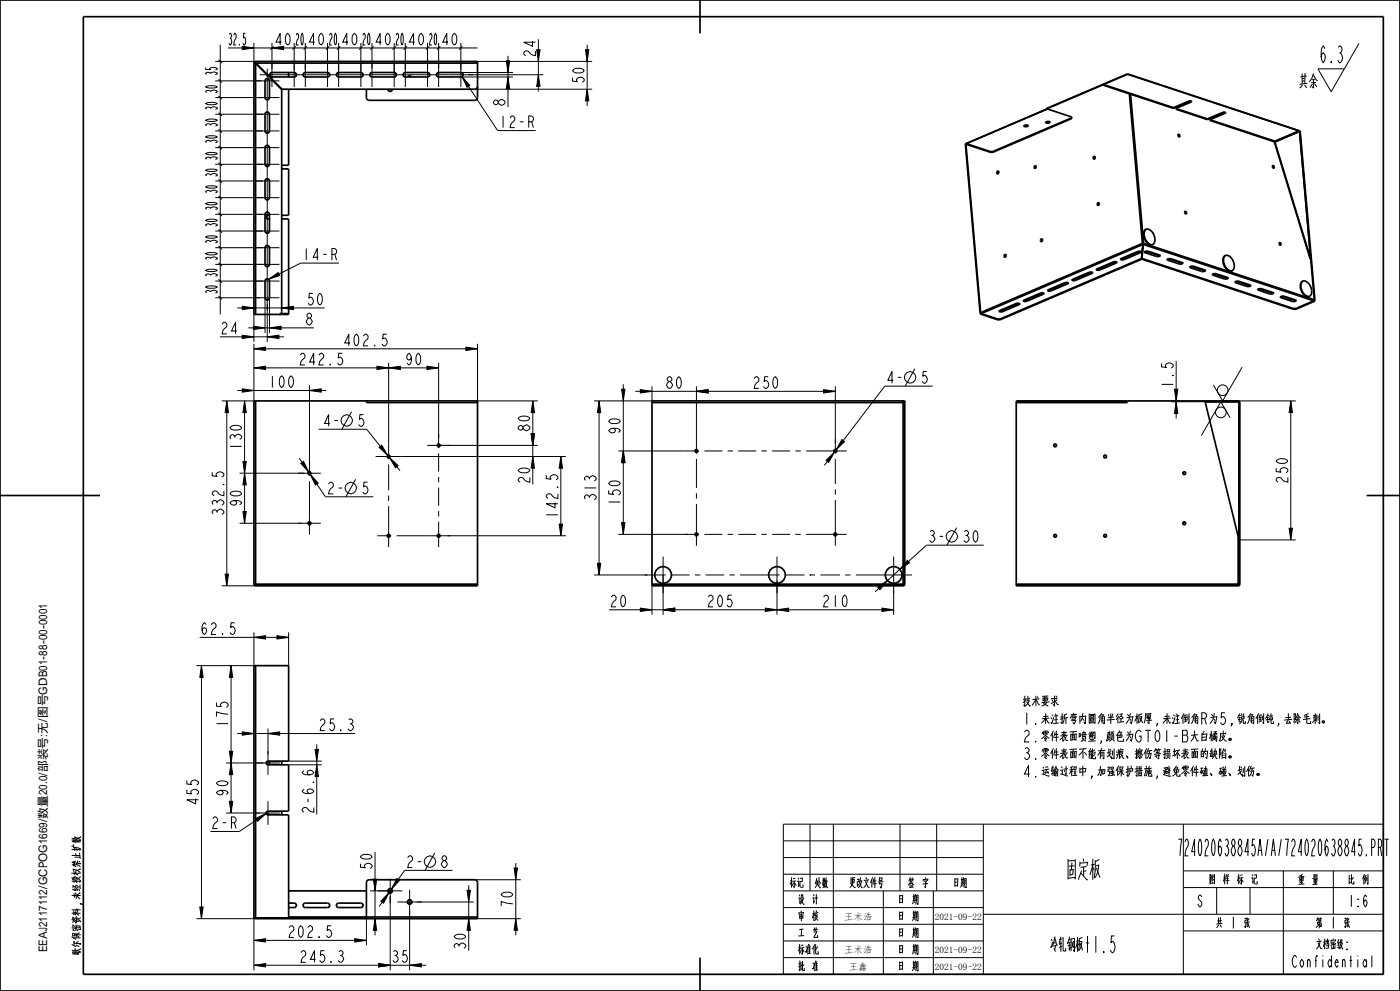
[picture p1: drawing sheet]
<svg xmlns="http://www.w3.org/2000/svg" width="420mm" height="297mm" viewBox="0 0 420 297" stroke-linecap="round" stroke-linejoin="round" font-family="sans-serif">
<g fill="none" stroke="#000" stroke-width=".3">
<path d="M64.6 18.4h12.1M65.6 17.9l1 1M66.1 13.4v80.8M68.4 14.4h74.9M72.7 13.9l3.5 .5-3.5 .5zM76.2 12.9v6M81.6 12.9v7.7M88.3 12.9v8.2M91.6 12.9v8M98.3 12.9v8.1M101.6 12.9v8.2M108.3 12.9v8.5"/>
<path d="M111.6 12.9v7.6M118.3 12.9v8.7M121.6 12.9v7.9M128.3 12.9v7.6M131.6 12.9v7.6M138.3 12.9v8M138.8 13.9l-1 1M143.3 18.4h34.3M151.9 18.2h1l-.5 3.5zM152.4 16.7v15.4M161.5 11.8v15.6M175.6 14.9h1l-.5 3.5z"/>
<path d="M176.1 13.4v18.3M407.7 13l-8.4 14.5M64.6 39.2h14.2M64.6 34.2h14.4M64.6 29.2h14.3M64.6 24.2h13.8M65.6 38.7l1 1M65.6 33.7l1 1M65.6 28.7l1 1M65.6 23.7l1 1M138.3 23.1h15.6M138.3 21.7h15.6"/>
<path d="M138.6 23l2.4 2.6-.9 .6zM138.6 23l10.7 16.1h11.4M140.5 22.4h22.5M142.4 26.7h35.2M152.4 23.1l.5 3.5h-1zM161.5 22.4l.5 3.5h-1zM176.1 26.7l.5 3.5h-1zM64.6 59.2h14.3M64.6 54.2h14.3M64.6 49.2h14.4M64.6 44.2h14.6M65.6 58.7l1 1"/>
<path d="M65.6 53.7l1 1M65.6 48.7l1 1M65.6 43.7l1 1M64.6 79.2h14M64.6 74.2h14.3M64.6 69.2h14.2M64.6 64.2h14.1M65.6 78.7l1 1M65.6 73.7l1 1M65.6 68.7l1 1M65.6 63.7l1 1M101.7 78.8h-11.5l-9.6 4.9"/>
<path d="M64.6 89.2h13.4M64.6 84.2h14.4M65.6 88.7l1 1M65.6 83.7l1 1M71.2 92.3h26.2M72.7 91.8l3.5 .5-3.5 .5zM74.5 98.3h19.7M76 97.8l3.5 .5-3.5 .5zM76.2 94.2v8.2M79.5 89.2v10.6M80.2 91.2v11.2M80.6 83.7l2.9-2 .4 .9z"/>
<path d="M80.8 98.3l3.5-.5v1zM80.8 89.2v10.6M84.5 92.3l3.5-.5v1zM66 100.9h19.2M71.2 117h26.6M72.7 116.5l3.5 .5-3.5 .5zM72.7 100.4l3.5 .5-3.5 .5zM76.2 104.5l3.5-.5v1zM76.2 110.3l3.5-.5v1zM76.2 103v17.7M76.2 110.3h55.4M76.2 104.5h67.1"/>
<path d="M80.2 100.9l3.5-.5v1zM92.8 117l3.5-.5v1zM92.8 115.5v23.6M102.7 105.9h-1.1l-.1 1.4 .3-.3a1.17 1.17 0 0 1 1.1 1.2 1.17 1.17 0 0 1-1.1 1.2l-.5-.6M113.1 109.8l3.5 .5-3.5 .5zM116 100.2h-1l-.2 1.4 .3-.3a1.17 1.17 0 0 1 1.1 1.2 1.17 1.17 0 0 1-1.1 1.2l-.5-.6M116.6 110.3l3.5-.5v1zM116.6 108.8v24.1M128.1 109.8l3.5 .5-3.5 .5zM131.6 108.8v22.5M139.8 104l3.5 .5-3.5 .5zM143.3 103v17.2h18"/>
<path d="M186.5 116.7h1l-.5 3.5zM187 115.2v45M190.6 117.3h60M192.1 116.8l3.5 .5-3.5 .5zM195.6 115.8v4.4h-17.4M208.9 117.3l3.5-.5v1zM208.9 115.8v15.7M247.1 116.8l3.5 .5-3.5 .5zM250.6 115.8v16.9M267.9 114h-1.5l1.2-2.7v3.5M269.3 113.1h1.1M274.5 110.5l-2.9 5.2"/>
<path d="M279.8 115.7h-14.4l-18.1 23.8M352.3 116.7h1l-.5 3.5zM352.8 108.2v17.2M372.6 110l-5.8 10.2-2.8-4.8M66.5 120.2h10.2M68 120.2l.5 3.5h-1zM68 120.2v55.4M72.9 138.3h1l-.5 3.5zM73.4 120.2l.5 3.5h-1zM73.4 120.2v36.6M89.8 137.3l7.8 11.6h14.4M90.2 138.9l.9-.6 1.5 3.2z"/>
<path d="M95.6 128.6h14.4l10 12.4M98.9 126.9h-1.5l1.2-2.6v3.5M100.3 126h1.1M105.5 123.4l-2.9 5.2M113.7 134.1l.8-.6 1.8 3zM116.9 137.1l2.5 2.4-.7 .7zM117 136.8l-.1 .3M120.5 136.8h49.3M131.6 133.5h29.7M159.3 130h1l-.5 3.5zM159.8 120.2l.5 3.5h-1zM159.8 136.8l.5 3.5h-1z"/>
<path d="M159.8 120.2v25M168.3 136.8l.5 3.5h-1zM168.3 136.8v23.8M179.7 120.2l.5 3.5h-1zM179.7 120.2v52.1M185.5 135.2h19.8M187 135.2l.5 3.5h-1zM247.8 138l2.5-2.5-1.7 3.1zM250.2 135.2l.1 .3M252.6 131.7l.8 .6-2.6 2.5zM351.3 120.4h10.2M352.8 120.4l.5 3.5h-1z"/>
<path d="M369 125.2l-2.7-4.8-5.9 10.1M371.5 120.2h17.2M387.2 120.2l.5 3.5h-1zM387.2 120.2v41.6M63.7 141.6v1l1.4 .2-.3-.4a1.17 1.17 0 0 1 1.2-1 1.17 1.17 0 0 1 1.2 1l-.6 .6M71.9 156.8h18.5M71.9 141.8h19.4M72.9 153.3h1l-.5 3.5zM73.4 141.8l.5 3.5h-1zM93.1 142.2l2.4 2.6-.9 .5zM93.3 141.8l-.2 .4M98.6 145.1l.5-.6h.4l.5 .6a1.35 1.35 0 0 1-.9 1.5l-.5 1.4h1.4"/>
<path d="M101.6 146.3h1M106.7 143.6l-2.9 5.3M163.9 142.4v1l1.4 .2-.3-.3a1.17 1.17 0 0 1 1.2-1.1 1.17 1.17 0 0 1 1.2 1.1l-.6 .5M167.8 157.1h1l-.5 3.5zM186.5 156.7h1l-.5 3.5zM279.1 159.3l.3-.3a.8 .8 0 0 1 .9 .9l-.5 .6a1.05 1.05 0 0 1 .7 1.1 1.05 1.05 0 0 1-1.1 .9l-.5-.6M287 158.1l-2.9 5.3M386.7 158.3h1l-.5 3.5zM66.5 175.6h10.2M67.5 172.1h1l-.5 3.5zM134.3 160.6h35.5M178.2 172.3h16"/>
<path d="M179.2 168.8h1l-.5 3.5zM185.5 160.2h20.9M195.6 175.6v8.6M198.9 172.3v11.9M233.1 174v10.2M263.3 176l2.9-2-2.2 2.7zM265.6 172.3l.1 .7 .5 1M268.1 176.9v7.3M272.2 167.9l.7 .8-3 1.9zM279.4 160.5h.4M281.9 160.8h1M295.1 163.4h-17.2l-15.4 14"/>
<path d="M371.7 161.8h17M59.9 191h26.7M60.4 199.5l.5 3.5h-1zM60.4 199.5v75.8M69.3 199.5l.5 3.5h-1zM69.3 199.5v44.2M70.4 186.6h-1l-.2 1.5 .3-.3a1.17 1.17 0 0 1 1.1 1.2 1.17 1.17 0 0 1-1.1 1.1l-.5-.5M76.2 191l3.5-.5v1zM76.2 189.5v10h-17.3M83.1 190.5l3.5 .5-3.5 .5zM86.6 189.5v10M182.7 182.7h85.4"/>
<path d="M192.1 182.2l3.5 .5-3.5 .5zM198.9 182.7l3.5-.5v1zM229.6 182.2l3.5 .5-3.5 .5zM233.1 182.7l3.5-.5v1zM264.6 182.2l3.5 .5-3.5 .5zM71.2 219.8h35.4M72.7 219.3l3.5 .5-3.5 .5zM80.4 219.8l3.5-.5v1zM80.4 218.3v7.8M104.6 215.8l.4-.3a.8 .8 0 0 1 .9 .8l-.6 .6a1.05 1.05 0 0 1 .7 1.2 1.05 1.05 0 0 1-1 .9l-.5-.6M67.8 228.7h11.2M68.8 225.2h1l-.5 3.5z"/>
<path d="M69.3 228.7l.5 3.5h-1zM86.6 229.2h9.9M86.6 228.1h9.9M94.5 224.6h1l-.5 3.5zM95 229.2l.5 3.5h-1zM95 223.1v21M67.8 243.7h10.1M68.8 240.2h1l-.5 3.5zM76.7 245.3l3.2-1.5-2.7 2.3zM79.9 243.8l-8.1 5.4h-8.7M112.5 255.4v24.9M122.3 257.1l.6-.6h.3l.5 .6a1.35 1.35 0 0 1-.8 1.4l-.6 1.5h1.4"/>
<path d="M125.3 258.2h1.1M130.4 255.6l-2.9 5.2M154.7 258.7v21.6M235 247h180v45h-180zM235 257h60M235 252h60M243 247v20M250 247v45M270 247v20M281 247v20M295 247v45M353.5 251.5h1l-.5 5"/>
<path d="M355 247v45M355.5 252.3l.4-.8h.2a2.31 2.31 0 0 1-.2 2.9l-.4 2.1h1M413.5 254h.6a2.08 2.08 0 0 0 0-2.5h-.6v5M414.1 254l.4 2.5M415.4 251.5h1.2M416 251.5v5M58.9 275.3h17.8M59.9 271.8h1l-.5 3.5zM76.2 274.8v16M99.4 277.5h-1.1l-.2 1.4 .4-.3a1.17 1.17 0 0 1 1 1.2 1.17 1.17 0 0 1-1 1.2l-.5-.6M109.9 275.3v8M111 267h5.4"/>
<path d="M112 263.5h1l-.5 3.5zM112.5 275.3l.5 3.5h-1zM116.7 267.5l-1.6 3.2-.8-.6zM116.7 267.5l.4 .2M117.1 268.5v22.3M119 263.3l.9 .6-2.5 2.5zM122.9 272.9v17.9M125.1 270.3h17M135.8 260.8h-14.4l-7.6 10.8M140.1 266.8h1l-.5 3.5zM140.6 275.3l.5 3.5h-1zM140.6 265.3v19.6"/>
<path d="M142.4 263.7h13.8M143.3 275.3h12.9M154.2 260.2h1l-.5 3.5zM154.7 275.3l.5 3.5h-1zM235 277h60M235 272h60M235 267h60M235 262h60M265 267v25M280 267v25M295 274h120M355 279h60"/>
<path d="M355 266h60M355 261h60M365 266v8M375 266v8M385 261v31M400 261v13M76.2 289.3l3.5-.5v1zM76.2 281.8l3.5-.5v1zM76.2 289.3h51.7M76.2 281.8h33.7M101.7 285.2l.3-.3a.8 .8 0 0 1 .9 .9l-.5 .6a1.05 1.05 0 0 1 .7 1.1 1.05 1.05 0 0 1-1.1 .9l-.5-.6M102 286.4h.4"/>
<path d="M106.4 281.3l3.5 .5-3.5 .5zM113.6 288.8l3.5 .5-3.5 .5zM122.9 289.3l3.5-.5v1zM235 287h60M235 282h60M389 287l-.4-.6h-.3a2.66 2.66 0 0 0 0 3.5h.3l.4-.6M411.6 286.4v3.5"/>
<circle cx="273" cy="113.1" r="1.72"/>
<circle cx="366.8" cy="117" r="1.6"/>
<circle cx="104" cy="126" r="1.72"/>
<circle cx="366.3" cy="123.6" r="1.6"/>
<circle cx="105.2" cy="146.3" r="1.72"/>
<circle cx="285.5" cy="160.8" r="1.72"/>
<circle cx="129" cy="258.2" r="1.72"/>
</g>
<g fill="#000">
<path d="M72.7 13.9l3.5 .5-3.5 .5zM175.6 14.9h1l-.5 3.5zM138.6 23l2.4 2.6-.9 .6zM151.9 18.2h1l-.5 3.5zM152.4 23.1l.5 3.5h-1zM161.5 22.4l.5 3.5h-1zM176.1 26.7l.5 3.5h-1zM72.7 91.8l3.5 .5-3.5 .5zM76 97.8l3.5 .5-3.5 .5zM80.6 83.7l2.9-2 .4 .9zM80.8 98.3l3.5-.5v1zM84.5 92.3l3.5-.5v1z"/>
<path d="M76.2 104.5l3.5-.5v1zM72.7 116.5l3.5 .5-3.5 .5zM76.2 110.3l3.5-.5v1zM72.7 100.4l3.5 .5-3.5 .5zM80.2 100.9l3.5-.5v1zM92.8 117l3.5-.5v1zM116.6 110.3l3.5-.5v1zM113.1 109.8l3.5 .5-3.5 .5zM128.1 109.8l3.5 .5-3.5 .5zM139.8 104l3.5 .5-3.5 .5zM192.1 116.8l3.5 .5-3.5 .5zM208.9 117.3l3.5-.5v1z"/>
<path d="M247.1 116.8l3.5 .5-3.5 .5zM68 120.2l.5 3.5h-1zM73.4 120.2l.5 3.5h-1zM113.7 134.1l.8-.6 1.8 3zM116.9 137.1l2.5 2.4-.7 .7zM159.8 120.2l.5 3.5h-1zM159.3 130h1l-.5 3.5zM159.8 136.8l.5 3.5h-1zM168.3 136.8l.5 3.5h-1zM179.7 120.2l.5 3.5h-1zM187 135.2l.5 3.5h-1zM186.5 116.7h1l-.5 3.5z"/>
<path d="M247.8 138l2.5-2.5-1.7 3.1zM252.6 131.7l.8 .6-2.6 2.5zM352.3 116.7h1l-.5 3.5zM352.8 120.4l.5 3.5h-1zM387.2 120.2l.5 3.5h-1zM72.9 138.3h1l-.5 3.5zM73.4 141.8l.5 3.5h-1zM72.9 153.3h1l-.5 3.5zM90.2 138.9l.9-.6 1.5 3.2zM93.1 142.2l2.4 2.6-.9 .5zM67.5 172.1h1l-.5 3.5zM167.8 157.1h1l-.5 3.5z"/>
<path d="M179.2 168.8h1l-.5 3.5zM186.5 156.7h1l-.5 3.5zM263.3 176l2.9-2-2.2 2.7zM272.2 167.9l.7 .8-3 1.9zM386.7 158.3h1l-.5 3.5zM60.4 199.5l.5 3.5h-1zM69.3 199.5l.5 3.5h-1zM76.2 191l3.5-.5v1zM83.1 190.5l3.5 .5-3.5 .5zM192.1 182.2l3.5 .5-3.5 .5zM198.9 182.7l3.5-.5v1zM229.6 182.2l3.5 .5-3.5 .5z"/>
<path d="M233.1 182.7l3.5-.5v1zM264.6 182.2l3.5 .5-3.5 .5zM72.7 219.3l3.5 .5-3.5 .5zM80.4 219.8l3.5-.5v1zM68.8 225.2h1l-.5 3.5zM69.3 228.7l.5 3.5h-1zM94.5 224.6h1l-.5 3.5zM95 229.2l.5 3.5h-1zM68.8 240.2h1l-.5 3.5zM76.7 245.3l3.2-1.5-2.7 2.3zM59.9 271.8h1l-.5 3.5zM112 263.5h1l-.5 3.5z"/>
<path d="M112.5 275.3l.5 3.5h-1zM116.7 267.5l-1.6 3.2-.8-.6zM119 263.3l.9 .6-2.5 2.5zM140.1 266.8h1l-.5 3.5zM140.6 275.3l.5 3.5h-1zM154.2 260.2h1l-.5 3.5zM154.7 275.3l.5 3.5h-1zM76.2 289.3l3.5-.5v1zM76.2 281.8l3.5-.5v1zM106.4 281.3l3.5 .5-3.5 .5zM113.6 288.8l3.5 .5-3.5 .5zM122.9 289.3l3.5-.5v1z"/>
</g>
<g fill="none" stroke="#000" stroke-width=".51">
<path d="M0 0h420v297h-420zM25 5h390v287h-390zM76.2 18.9v75.3h7.5a.83 .83 0 0 0 .8-.8v-66.6l-7.7-7.7M76.2 18.9h67.1M76.5 18.7h.2l-.3 .2zM76.7 18.4l-.5 .5M76.7 18.4h66.6v10.8a.83 .83 0 0 1-.9 .9h-31.6a.83 .83 0 0 1-.9-.9v-2.5M76.7 18.7h-.2M76.7 18.4v75.8M76.7 18.9l.1 .2M76.8 19.1l7.8 7.6h57.8l.6-.2 .3-.6M210 0v10"/>
<path d="M313.9 32.5l24.2-10.3 51.6 17M313.9 32.5v.2M313.9 32.5l.2 .2M314.2 32.7h-.1M314.2 32.7l7.3 2.5M314.2 32.7l-24.3 10.3M321.2 35.4l-23.1 9.9M321.2 35.4v.3M321.2 35.7l-23.1 9.8M321.5 35.2l-.3 .2M321.5 35.2l-.3 .5M331.1 25.3v.3"/>
<path d="M338.8 28.1l3.9 44.9M339.2 28.2l3.9 44.7M389.7 39.2l-7.3 3.1 .1 .2 7.2-3.1M389.7 39.2v.2M389.8 39.4h.1M389.8 39.4h-.1M389.8 39.4v.1M389.8 39.5h.1M389.9 39.5h.1M389.9 39.2l-51.5-17-48.6 20.9M389.9 39.2l.2 .3M389.9 39.2h-.2"/>
<path d="M389.9 39.6h.1M389.9 39.6l4.4 50.2M390.1 39.5l-.2 .1M390.1 39.5l4.4 50.3M289.6 43.4l4.4 50.2M289.6 43.4l.2 .1M289.8 43.1l-.2 .3M289.8 43.5l4.4 50.2M289.9 43l-.1 .1M289.9 43v.3M289.9 43l7.1 2.4M289.9 43.3l-.1 .2"/>
<path d="M289.9 43.3l7.1 2.3M290.1 43.3l-.3 .2M297 45.4v.2M298.1 45.3l-1.1 .1M298.1 45.3v.2M298.1 45.5l-1.1 .1M342.5 77.5v.2M342.5 77.5l-42.2 18M342.5 77.7l-42.2 18M342.6 77.5v.2l45.3 14.9M342.6 77.5l45.2 14.9M342.7 73l.2 .2"/>
<path d="M342.7 73l-48.5 20.7M342.8 73.3l.1 .3M342.8 73.3l-.3 4.2M342.9 73.6l-.4 4.1M342.9 73.3h.1M342.9 73.3h-.1M342.9 73.3v.2M342.9 73.2h.1M342.9 73.2l51.2 17M342.9 73.2v.1M342.9 73.2l-48.5 20.8M342.9 73.5v.1"/>
<path d="M342.9 73.5h.1M343 73.3h.1M343 73.3l-.4 4.2M343.1 72.9l-.4 .1M343.1 72.9l-.2 .3M343.1 72.9l51.2 16.9M294 93.6l.4 .6M294 93.6l.2 .1M294.2 93.7l.2 .3M294.4 94v.2M294.4 94l4.7 1.6M294.4 94.2l4.8 1.6"/>
<path d="M299.1 95.6l.1 .2M300.3 95.5l-1.2 .1M300.3 95.5v.2M300.3 95.7l-1.1 .1M387.8 92.4l.1 .2M389 92.3l-1.2 .1M389 92.3v.3M389 92.6h-1.1M394.1 90.2v.2M394.1 90.2l-5.1 2.1M394.1 90.4l-5.1 2.2M394.3 89.8l-.2 .4"/>
<path d="M394.5 89.8l-.4 .6M394.5 89.8h-.2M76.2 120.7v54.4M76.7 120.2l-.5 .5M76.7 120.2v55.4M76.7 120.2h66.6v55.4h-66.6M109.9 120.2v.5h33.4M195.6 120.7h75.3M270.9 120.7v54.9M271.1 120.2l-.2 .5zM271.4 120.2l-.5 .5M271.4 120.2h-75.8v55.4h75.3"/>
<path d="M271.4 120.2v54.9M304.9 120.4h33.3M305.7 120.2v.2M337.4 120.2v.2M338.2 120.2v.5h-33.3M361.5 120.2v.2h10M371.5 120.2l.5 .5M371.5 120.4l.2 .3M371.5 120.2h-66.6v55.4h66.6M371.5 120.2v.2M371.7 120.7l-.1 54.5-66.7 .1M371.7 120.7h.3"/>
<path d="M372 120.7v54.4M0 148.5h30M410 148.5h10M76.2 175.1l.5 .5M76.2 175.1h67.1M76.4 175.1l.3 .5M195.6 175.1h75.8M271.2 175.1l-.3 .5M271.4 175.1l-.5 .5M304.9 175.1h67.1M305.7 175.3v.3M363.5 175.3v.3"/>
<path d="M363.6 175.3v.3M364.5 175.3v.3M371.5 160.8v14.8M372 175.1l-.5 .5M76.7 199.5v75.8M86.6 199.5h-10.4v75.3M84.5 228.1v1.1M84.5 243.1v1.1M76.2 274.8l.5 .5M76.2 274.8l.5 .3M76.5 275l.2 .1M76.7 275.3h66.6v-10.8a.83 .83 0 0 0-.9-.8h-31.6a.83 .83 0 0 0-.9 .8v10.8"/>
<path d="M76.7 275.1h33.2M86.6 274.8h56.7M86.6 267h23.3M116.4 267h1.3M210 287v10"/>
</g>
<!-- layer: 02___PRT_ALL_AXES -->
<g fill="none" stroke="#000" stroke-width=".3">
<path d="M81.6 18.7v7.4M88.3 18.7v7.4M91.6 18.7v7.4M98.3 18.7v7.4M101.6 18.7v7.4M108.3 18.7v7.4M111.6 18.7v7.4M118.3 18.7v7.4M121.6 18.7v7.4M128.3 18.7v7.4M131.6 18.7v7.4M138.3 18.7v7.4"/>
<path d="M76.5 39.2h7.3M76.5 34.2h7.3M76.5 29.2h7.3M76.5 24.2h7.3M77.9 22.4h64M80.2 20.6v72.3M76.5 59.2h7.3M76.5 54.2h7.3M76.5 49.2h7.3M76.5 44.2h7.3M76.5 79.2h7.3M76.5 74.2h7.3"/>
<path d="M76.5 69.2h7.3M76.5 64.2h7.3M76.5 89.2h7.3M76.5 84.2h7.3M92.8 138.4v4.2M112.7 136.8h7.8M116.6 132.9v4.7M116.6 139.2v7.7M128.2 133.5h6.8M131.6 130.1v4.2M131.6 135.9v5.4M205.3 135.2h4.4"/>
<path d="M208.9 131.5v4.4M208.9 137.5v8.7M211.3 135.2h5.4M218.3 135.2h1.6M221.5 135.2h5.4M228.5 135.2h1.5M231.6 135.2h5.4M238.6 135.2h1.6M241.8 135.2h12.2M250.6 131.7v4.2M250.6 137.5v7.6M89.4 156.8h6.9"/>
<path d="M89.4 141.8h6.9M92.8 144.2v16M116.6 148.5v1.6M116.6 151.7v12.3M131.6 142.9v1.6M131.6 146.1v5.5M131.6 153.2v1.6M131.6 156.4v7.6M208.9 147.8v1.6M208.9 151v12.6M250.6 146.7v1.6M250.6 149.9v13.7"/>
<path d="M113.2 160.6h4.2M119 160.6h16M193.4 172.3h6.3M198.9 166.8v11M201.3 172.3h5.6M205.5 160.2h4.2M208.5 172.3h1.6M211.3 160.2h5.4M211.7 172.3h5.5M218.3 160.2h1.6M218.8 172.3h1.6M221.5 160.2h5.4"/>
<path d="M222 172.3h11.9M228.5 160.2h1.5M231.6 160.2h5.4M233.1 166.8v11M235.5 172.3h5.8M238.6 160.2h1.6M241.8 160.2h12.2M242.9 172.3h.1M242.9 172.3h1.6M246.1 172.3h5.9M253.6 172.3h1.6M256.8 172.3h16.8"/>
<path d="M268.1 166.8v11M76.8 228.7h7.1M80.4 225.1v7.1M76.8 243.7h7.1M80.4 240.1v7.1M113.4 267h7.3M117.1 263.3v7.4M119.2 270.3h7.4M122.9 266.7v7.3"/>
</g>
<g fill="none" stroke="#000" stroke-width=".51">
<path d="M79.7 23.8l.5-.2 .6 .4v5.2a.67 .67 0 0 1-.6 .7 .67 .67 0 0 1-.7-.7v-5zM79.7 33.8l.5-.2 .6 .4v5.2a.67 .67 0 0 1-.6 .7 .67 .67 0 0 1-.7-.7v-5zM81.2 21.9l7.1-.2a.67 .67 0 0 1 .6 .7 .67 .67 0 0 1-.6 .7h-6.7l-.4-.2-.3-.4zM86.6 21.7v1.4M86.6 26.7v22.8h-2.1M91.2 21.9l7.1-.2a.67 .67 0 0 1 .6 .7 .67 .67 0 0 1-.6 .7h-6.7l-.4-.2-.3-.4zM101.2 21.9l7.1-.2a.67 .67 0 0 1 .6 .7 .67 .67 0 0 1-.6 .7h-6.7l-.4-.2-.3-.4zM111.2 21.9l7.1-.2a.67 .67 0 0 1 .6 .7 .67 .67 0 0 1-.6 .7h-6.7l-.4-.2-.3-.4zM116.4 26.7a.67 .67 0 0 0 .7 .7 .67 .67 0 0 0 .6-.7M121.2 21.9l7.1-.2a.67 .67 0 0 1 .6 .7 .67 .67 0 0 1-.6 .7h-6.7l-.4-.2-.3-.4zM122.3 23.1l.6-.4 .6 .4M131.1 21.9l.5-.2h6.7a.67 .67 0 0 1 .6 .7 .67 .67 0 0 1-.6 .7h-6.7l-.6-.4z"/>
<path d="M307.2 37.7l.7-.2 .6 .2-.8 .3-.4-.1zM308.4 37.8l-1.1 .1M313.7 36.6l.7-.2 .6 .2-.7 .3-.5-.1zM314.9 36.7l-1.1 .1M331.1 25.3l20.9 7M331.1 25.6l21 6.9M352 32.3l.1 .2M352.8 32.5v.2l9.5 3.2M352.8 32.5l9.4 3.1M356.6 30.3l.9 .1-4.7 2.1M356.6 30.3l-4.6 2M356.6 30.3v.3"/>
<path d="M356.6 30.6l-4.5 1.9M357.4 30.5l-.8 .1M362.2 35.6l.1 .3M363 35.9v.2l19.5 6.4M363 35.9l19.4 6.4M366.8 33.7l.9 .1-4.7 2.1M366.8 33.7l-4.6 1.9M366.8 33.7v.2M366.8 33.9l-4.5 2M367.6 33.9h-.8M389.7 39.4l-7.2 3.1M389.7 39.4h.1"/>
<path d="M389.8 39.4h.1M389.8 39.4h-.1M389.8 39.4l3.4 38.2M79.7 53.8l.5-.2 .6 .4v5.2a.67 .67 0 0 1-.6 .7 .67 .67 0 0 1-.7-.7v-5zM79.7 43.8l.5-.2 .6 .4v5.2a.67 .67 0 0 1-.6 .7 .67 .67 0 0 1-.7-.7v-5zM80.8 49.5l-.6 .1-.3 .2M84.5 50.6h2.1v13.9h-2.1M299.4 51.3v.4l-.3 .3M310.6 49.7v.4l-.3 .3M328.3 46.9l.1 .4-.4 .3M353.6 40.2v.4l.3 .4M381.9 49.6v.4l.3 .3"/>
<path d="M382.3 42.5l10.9 35.1M382.5 42.5l10.7 35.1M79.7 63.8l.5-.2 .6 .4v5.2a.67 .67 0 0 1-.6 .7 .67 .67 0 0 1-.7-.7v-5zM79.7 73.8l.5-.2 .6 .4v5.2a.67 .67 0 0 1-.6 .7 .67 .67 0 0 1-.7-.7v-5zM80.8 64.5h-.4a.55 .55 0 0 0-.6 .6 .55 .55 0 0 0 .6 .5h.4M84.5 65.6h2.1v28.6h-2.9M301.6 76.3v.4l-.3 .3M312.5 71.6l.1 .4-.4 .3M329.5 60.7l.1 .5-.3 .3M334 78.5l.7-.1 .4 .2-5.1 2.3h-.9l-.2-.1 .2-.2M334 78.5v.3M334 78.5l-4.9 2.1"/>
<path d="M334 78.8l-4.9 2M335 78.7l-1 .1M336.4 77.5v.2M336.4 77.7l-.1 .1M341.3 75.4l.7-.1 .4 .2-5.2 2.3h-.9l-.1-.1 .2-.2M341.3 75.4v.2M341.3 75.4l-4.9 2.1M341.3 75.6l-4.9 2.1M342.3 75.6h-1M343.5 68.9l.6-.2 .7 .1 1.3 1.4 .4 1.9-.2 .7-.5 .5-.6 .1-.6-.2-1.1-1.3-.4-1.7zM343.8 68.8l-.5 1.1 .3 1.7 1 1.4 1.2 .3M343.8 68.7v.1"/>
<path d="M343.9 68.7h-.1M344.5 75.3h-.8l-.4 .3 3.7 1.3 .9-.1 .1-.2-.1-.2M344.5 75.3l3.4 1.1M344.5 75.3v.2M344.5 75.5l-1.1 .2M344.5 75.5l3.4 1.2M347.9 76.4v.3M347.9 76.7h.1M351.3 77.6h-.8l-.4 .2 3.7 1.3 .9-.1 .1-.2-.1-.1M351.3 77.6l3.4 1.1M351.3 77.6v.2M351.3 77.8l-1.1 .1"/>
<path d="M351.3 77.8l3.4 1.1M354.7 78.7v.2M354.7 78.9l.1 .1M355.6 63.3v.4l.3 .3M358.1 79.8h-.8l-.4 .3 3.7 1.3 .9-.1 .1-.2-.1-.2M358.1 79.8l3.4 1.1M358.1 79.8v.2M367.6 76.6l.6-.1 .6 .3 1.2 1.5 .3 1.8-.3 .7-.4 .4M367.6 76.6l-.5 .4-.2 .7 .2 1.7 1.2 1.5 .7 .3h.6M367.6 76.6l-.5 1.1 .2 1.7 1 1.4 1.3 .4M367.6 76.6h.1M367.7 76.5l-.1 .1"/>
<path d="M384 72.7v.4l.3 .3M79.7 83.8l.5-.2 .6 .4v5.2a.67 .67 0 0 1-.6 .7 .67 .67 0 0 1-.7-.7v-5zM84.3 94h2.3M299.9 93.1l.1 .2M300 93.3l-.2 .1M304.8 91l.7-.1 .4 .2-5.1 2.3h-.9l-.2-.1 .2-.2M304.8 91v.2M304.8 91l-4.9 2.1M304.8 91.2l-4.8 2.1M305.9 91.2h-1.1M307.2 89.9l.1 .3M307.3 90.2l-.2 .1"/>
<path d="M312.1 87.9l.7-.1 .4 .2-5.1 2.3h-.9l-.2-.2 .2-.2M312.1 87.9v.2M312.1 87.9l-4.9 2M312.1 88.1l-4.8 2.1M313.1 88.1h-1M314.5 86.8v.3M314.5 87.1h-.1M319.4 84.8l.7-.1 .4 .2-5.1 2.3h-.9l-.2-.2 .2-.2M319.4 84.8v.2M319.4 84.8l-4.9 2M319.4 85l-4.9 2.1M320.4 85h-1"/>
<path d="M321.8 83.7v.2M321.8 83.9l-.1 .1M326.7 81.6l.7-.1 .4 .2-5.1 2.3-.9 .1-.2-.2 .2-.2M326.7 81.6v.3M326.7 81.6l-4.9 2.1M326.7 81.9l-4.9 2M327.7 81.9h-1M329.1 80.6v.2M329.1 80.8l-.1 .1M358.1 80l-1.1 .2M358.1 80l3.4 1.2M361.5 80.9v.3"/>
<path d="M361.5 81.2h.1M364.9 82.1h-.8l-.4 .2 3.7 1.3 .9-.1 .1-.2-.1-.1M364.9 82.1l3.4 1.1M364.9 82.1v.2M364.9 82.3l-1.1 .1M364.9 82.3l3.4 1.1M368.3 83.2v.2M368.3 83.4h.1M369.6 81.1v.1M371.7 84.3h-.8l-.4 .3 3.7 1.3 .9-.1 .1-.2-.1-.2M371.7 84.3l3.4 1.1M371.7 84.3v.2"/>
<path d="M371.7 84.5l-1.1 .2M371.7 84.5l3.4 1.2M375.1 85.4v.3M375.1 85.7h.1M378.5 86.5l-.8 .1-.4 .2 3.7 1.3 .9-.1 .1-.2-.1-.1M378.5 86.5l3.4 1.2M378.5 86.5v.3M378.5 86.8l-1.1 .1M378.5 86.8l3.4 1.1M381.9 87.7v.2M381.9 87.9h.1M385.3 88.8h-.8l-.4 .3 3.7 1.3 .9-.1 .1-.2-.1-.2"/>
<path d="M385.3 88.8l3.4 1.1M385.3 88.8v.2M385.3 89l-1.1 .2M385.3 89l3.4 1.1M388.7 89.9v.2M388.7 90.1l.1 .1M390.5 84.4l.6-.2 .7 .1 1.3 1.4 .4 1.9-.2 .8-.5 .4-.5 .1-.7-.2-1.1-1.3-.4-1.7zM390.8 84.3l-.5 1.1 .3 1.7 1.1 1.4 1.2 .3M390.8 84.3h.1M390.9 84.2l-.1 .1M361.5 120.4h10l.2 .3v41.1zM86.6 199.5v28.6h-6.2a.55 .55 0 0 0-.6 .6 .55 .55 0 0 0 .6 .5h6.2v13.9h-6.2a.55 .55 0 0 0-.6 .6 .55 .55 0 0 0 .6 .5h6.2v30.9"/>
<path d="M80.8 228.1v1.1M79.9 243.9h.5l.4 .3M86.6 270.7h1.7a.67 .67 0 0 1 .6 .6 .67 .67 0 0 1-.6 .7h-1.7M91.2 270.8l7.1-.1a.67 .67 0 0 1 .6 .6 .67 .67 0 0 1-.6 .7h-6.7l-.4-.2-.3-.4zM101.2 270.8l7.1-.1a.67 .67 0 0 1 .6 .6 .67 .67 0 0 1-.6 .7h-6.7l-.4-.2-.3-.4zM122.3 270.7h1.2"/>
<circle cx="299.4" cy="51.6" r=".37"/>
<circle cx="310.6" cy="50" r=".37"/>
<circle cx="328.3" cy="47.2" r=".37"/>
<circle cx="353.6" cy="40.6" r=".36"/>
<circle cx="382" cy="50" r=".36"/>
<circle cx="301.5" cy="76.6" r=".37"/>
<circle cx="312.5" cy="72" r=".37"/>
<circle cx="329.5" cy="61.1" r=".37"/>
<circle cx="355.6" cy="63.7" r=".36"/>
<circle cx="384" cy="73" r=".36"/>
<circle cx="116.6" cy="136.8" r=".42"/>
<circle cx="131.6" cy="133.5" r=".42"/>
<circle cx="208.9" cy="135.2" r=".42"/>
<circle cx="250.6" cy="135.2" r=".42"/>
<circle cx="316.5" cy="133.5" r=".42"/>
<circle cx="331.5" cy="136.8" r=".42"/>
<circle cx="92.8" cy="141.8" r=".42"/>
<circle cx="92.8" cy="156.8" r=".42"/>
<circle cx="355.3" cy="156.8" r=".42"/>
<circle cx="355.3" cy="141.8" r=".42"/>
<circle cx="116.6" cy="160.6" r=".42"/>
<circle cx="131.6" cy="160.6" r=".42"/>
<circle cx="198.9" cy="172.3" r="2.5"/>
<circle cx="208.9" cy="160.2" r=".42"/>
<circle cx="233.1" cy="172.3" r="2.5"/>
<circle cx="250.6" cy="160.2" r=".42"/>
<circle cx="268.1" cy="172.3" r="2.5"/>
<circle cx="316.5" cy="160.6" r=".42"/>
<circle cx="331.5" cy="160.6" r=".42"/>
<circle cx="117.1" cy="267" r=".67"/>
<circle cx="122.9" cy="270.3" r=".67"/>
</g>
<text font-size="9.1" x="316.5" y="264">固定板</text>
<g font-size="6.5">
<text x="395.7" y="18.8">6.3</text>
<text x="389.6" y="26.7">其余</text>
<text x="359" y="256.5">724020638845A/A/724020638845.PRT</text>
<text x="312.8" y="285.5">冷轧钢板t1.5</text>
</g>
<g font-size="4.6">
<text x="68.4" y="13.5">32.5</text>
<text x="82.1" y="13.5">40</text>
<text x="88.5" y="13.5">20</text>
<text x="92.1" y="13.5">40</text>
<text x="98.5" y="13.5">20</text>
<text x="102.1" y="13.5">40</text>
<text x="108.5" y="13.5">20</text>
<text x="112.1" y="13.5">40</text>
<text x="118.5" y="13.5">20</text>
<text x="122.1" y="13.5">40</text>
<text x="128.5" y="13.5">20</text>
<text x="132.1" y="13.5">40</text>
<text x="160.6" y="17.4" transform="rotate(-90 160.6 17.4)">24</text>
<text x="65.2" y="22.7" transform="rotate(-90 65.2 22.7)">35</text>
<text x="65.2" y="28.1" transform="rotate(-90 65.2 28.1)">30</text>
<text x="175.3" y="25.4" transform="rotate(-90 175.3 25.4)">50</text>
<text x="65.2" y="33.1" transform="rotate(-90 65.2 33.1)">30</text>
<text x="151.5" y="32.1" transform="rotate(-90 151.5 32.1)">8</text>
<text x="65.2" y="38.1" transform="rotate(-90 65.2 38.1)">30</text>
<text x="150.6" y="38.3">12-R</text>
<text x="65.2" y="43.1" transform="rotate(-90 65.2 43.1)">30</text>
<text x="65.2" y="53.1" transform="rotate(-90 65.2 53.1)">30</text>
<text x="65.2" y="48.1" transform="rotate(-90 65.2 48.1)">30</text>
<text x="65.2" y="58.1" transform="rotate(-90 65.2 58.1)">30</text>
<text x="65.2" y="63.1" transform="rotate(-90 65.2 63.1)">30</text>
<text x="65.2" y="68.1" transform="rotate(-90 65.2 68.1)">30</text>
<text x="65.2" y="73.1" transform="rotate(-90 65.2 73.1)">30</text>
<text x="91.5" y="78">14-R</text>
<text x="65.2" y="83.1" transform="rotate(-90 65.2 83.1)">30</text>
<text x="65.2" y="78.1" transform="rotate(-90 65.2 78.1)">30</text>
<text x="65.2" y="88.1" transform="rotate(-90 65.2 88.1)">30</text>
<text x="91.8" y="91.4">50</text>
<text x="66" y="100.1">24</text>
<text x="91.4" y="97.4">8</text>
<text x="102.7" y="103.7">402.5</text>
<text x="89.4" y="109.4">242.5</text>
<text x="121.3" y="109.4">90</text>
<text x="80.3" y="116.2">100</text>
<text x="199.5" y="116.4">80</text>
<text x="225.6" y="116.4">250</text>
<text x="275.9" y="114.8">5</text>
<text x="352" y="116.6" transform="rotate(-90 352 116.6)">1.5</text>
<text x="106.9" y="127.8">5</text>
<text x="159" y="129.6" transform="rotate(-90 159 129.6)">80</text>
<text x="186.1" y="130.5" transform="rotate(-90 186.1 130.5)">90</text>
<text x="72.5" y="135.2" transform="rotate(-90 72.5 135.2)">130</text>
<text x="108.1" y="148">5</text>
<text x="159" y="145.2" transform="rotate(-90 159 145.2)">20</text>
<text x="386.4" y="145.2" transform="rotate(-90 386.4 145.2)">250</text>
<text x="67.2" y="154.9" transform="rotate(-90 67.2 154.9)">332.5</text>
<text x="72.5" y="152.1" transform="rotate(-90 72.5 152.1)">90</text>
<text x="167.4" y="155.7" transform="rotate(-90 167.4 155.7)">142.5</text>
<text x="178.8" y="150.4" transform="rotate(-90 178.8 150.4)">313</text>
<text x="186.1" y="151.9" transform="rotate(-90 186.1 151.9)">150</text>
<text x="288.5" y="162.5">30</text>
<text x="182.7" y="181.9">20</text>
<text x="211.8" y="181.9">205</text>
<text x="246.4" y="181.9">210</text>
<text x="59.9" y="190.1">62.5</text>
<text x="306.6" y="211.9">技术要求</text>
<text x="68.4" y="218.3" transform="rotate(-90 68.4 218.3)">175</text>
<text x="95.4" y="219">25.3</text>
<text x="306.6" y="217.1">1.未注折弯内圆角半径为板厚,未注倒角R为5,锐角倒钝,去</text>
<text x="306.6" y="222.4">2.零件表面喷塑,颜色为GT01-B大白橘皮。</text>
<text x="306.6" y="227.6">3.零件表面不能有划痕、擦伤等损坏表面的缺陷。</text>
<text x="306.6" y="232.9">4.运输过程中,加强保护措施,避免零件磕、碰、划伤。</text>
<text x="68.4" y="239" transform="rotate(-90 68.4 239)">90</text>
<text x="59.6" y="241.6" transform="rotate(-90 59.6 241.6)">455</text>
<text x="94.2" y="244.1" transform="rotate(-90 94.2 244.1)">2- 6.6</text>
<text x="63.9" y="248.3">2-R</text>
<text x="111.6" y="261" transform="rotate(-90 111.6 261)">50</text>
<text x="131.9" y="260">8</text>
<text x="235.6" y="266.3">标记</text>
<text x="243.1" y="266.3">处数</text>
<text x="251.5" y="266.3">更改文件号</text>
<text x="271.2" y="266.3">签 字</text>
<text x="284.6" y="266.3">日期</text>
<text x="360.6" y="265.3">图 样 标 记</text>
<text x="388.2" y="265.3">重 量</text>
<text x="403.2" y="265.3">比 例</text>
<text x="153.9" y="272.3" transform="rotate(-90 153.9 272.3)">70</text>
<text x="238.2" y="271.3">设 计</text>
<text x="268.2" y="271.3">日 期</text>
<text x="359.1" y="271.8">S</text>
<text x="404.9" y="271.8">1:6</text>
<text x="86.1" y="281">202.5</text>
<text x="238.2" y="281.3">工 艺</text>
<text x="238.2" y="276.3">审 核</text>
<text x="268.2" y="281.3">日 期</text>
<text x="268.2" y="276.3">日 期</text>
<text x="364.3" y="278.3">共 1 张</text>
<text x="394.3" y="278.3">第 1 张</text>
<text x="139.7" y="284.9" transform="rotate(-90 139.7 284.9)">30</text>
<text x="237.4" y="286.3">标准化</text>
<text x="268.2" y="286.3">日 期</text>
<text x="392.3" y="284.6">文档密级:</text>
<text x="89.6" y="288.4">245.3</text>
<text x="117.2" y="288.4">35</text>
<text x="238.2" y="291.3">批 准</text>
<text x="268.2" y="291.3">日 期</text>
<text x="389.8" y="289.9">Confidential</text>
</g>
<text font-size="3.9" x="24.4" y="286.4" transform="rotate(-90 24.4 286.4)">歌尔保密资料,未经授权禁止扩散</text>
<text font-size="3.5" x="14.1" y="285.4" transform="rotate(-90 14.1 285.4)">EEAJ2117112/GCPOG1669/数量20.0/部装号:无/图号GDB01-88-00-0001</text>
<g font-size="2.8">
<text x="253.3" y="275.6">王术浩</text>
<text x="280.4" y="275.6">2021-09-22</text>
<text x="253.3" y="285.6">王术浩</text>
<text x="280.4" y="285.6">2021-09-22</text>
<text x="254.7" y="290.6">王鑫</text>
<text x="280.4" y="290.6">2021-09-22</text>
</g>
</svg>
